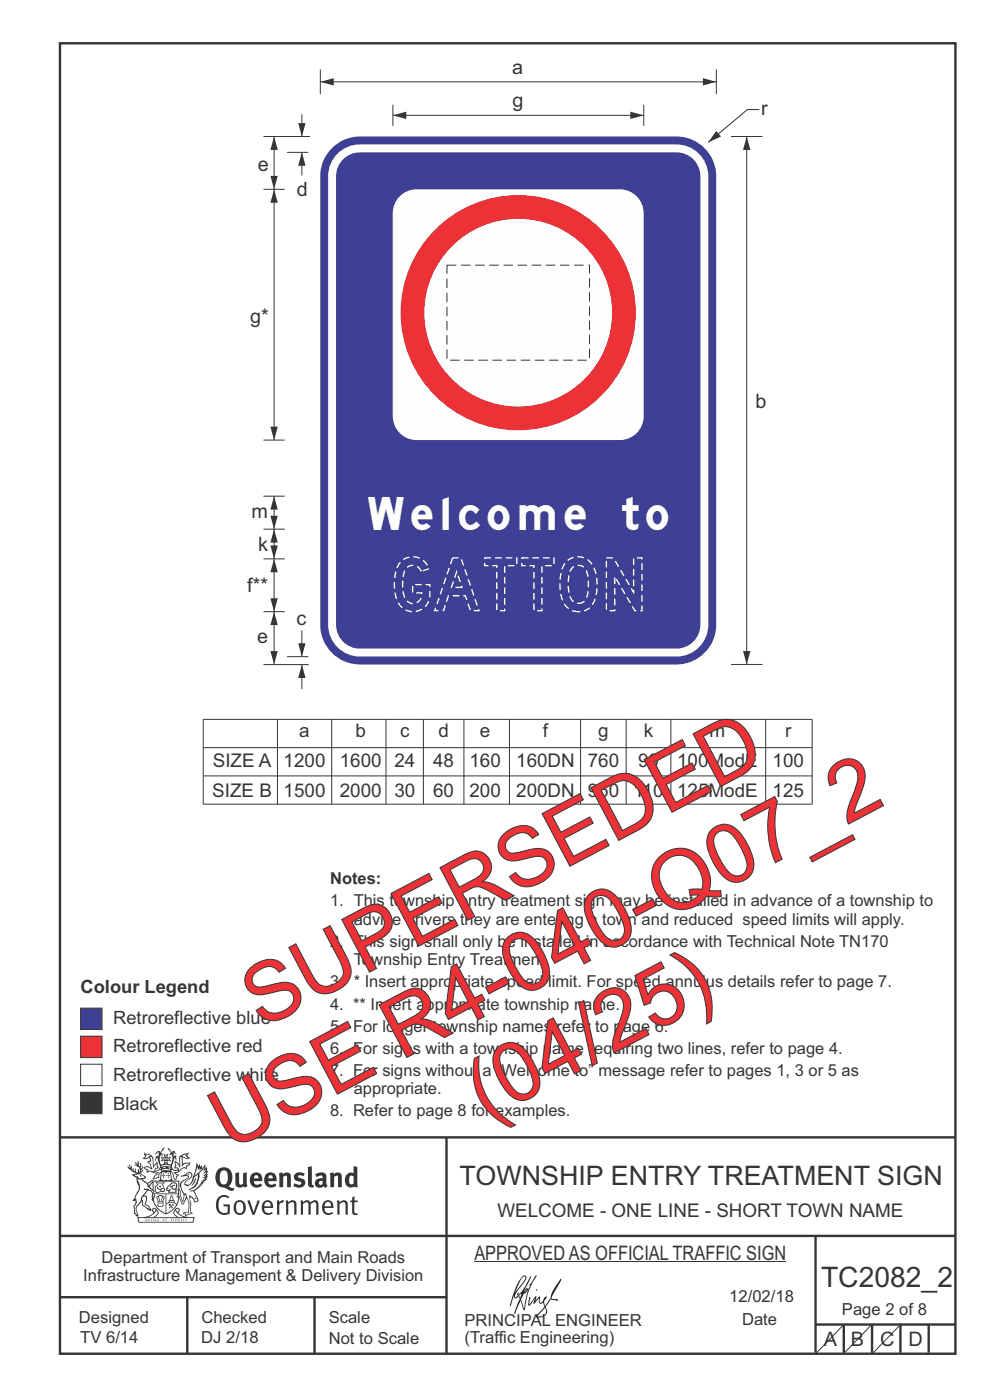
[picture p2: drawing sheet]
<svg xmlns="http://www.w3.org/2000/svg" width="210mm" height="297mm" viewBox="0 0 210 297" stroke-linecap="round" stroke-linejoin="round" font-family="sans-serif">
<g fill="none" stroke="#373435" stroke-width=".51">
<path d="M12.7 9.2h190v278h-190zM12.7 241.3h190M94.7 241.4v45.8M12.7 275.2h82M12.7 262.2h190.1M39.7 275.2v12M66.7 275.2v12M173 262.1v24.9M173 281h29.6M179 281v6M185 281v6M191 281v6"/>
<path d="M197 281v6"/>
</g>
<g fill="#373435">
<path d="M47 248.4a2.55 2.55 0 0 0 0 2.7l.3 .2a.81 .81 0 0 0 1-1v-.5a1.04 1.04 0 0 0-1.1-1.5zM46.3 248.1a1.82 1.82 0 0 1 2.1-.2 1.82 1.82 0 0 1 .9 1.8 2.29 2.29 0 0 1-.8 2l.7 .3h.5l-.2 .6a2.87 2.87 0 0 1-2-.7 2.12 2.12 0 0 1-1.7-3.1z" fill-rule="evenodd"/>
<path d="M49.9 248.9l.8-.2v2a.46 .46 0 0 0 .3 .6 .46 .46 0 0 0 .6-.3v-2.1l.7-.2v2.4l.2 .5-.5 .3-.3-.3a1.02 1.02 0 0 1-1.2 .3 1.02 1.02 0 0 1-.6-1.1z" fill-rule="evenodd"/>
<path d="M54 249.5l-.1 .5h.9a.49 .49 0 0 0-.2-.6 .49 .49 0 0 0-.6 .1zM53.4 249.1a1.34 1.34 0 0 1 1.6-.2 1.34 1.34 0 0 1 .6 1.5v.2h-1.7a.77 .77 0 0 0 .5 .8 .77 .77 0 0 0 .9-.4l.3 .5a1.59 1.59 0 0 1-2 .2 1.59 1.59 0 0 1-.5-2.1z" fill-rule="evenodd"/>
<path d="M57 249.5l-.1 .5h1a.49 .49 0 0 0-.2-.6 .49 .49 0 0 0-.7 .1zM56.4 249.1a1.34 1.34 0 0 1 1.6-.2 1.34 1.34 0 0 1 .7 1.5v.2h-1.8a.77 .77 0 0 0 .5 .8 .77 .77 0 0 0 .9-.4l.4 .5a1.59 1.59 0 0 1-2.1 .2 1.59 1.59 0 0 1-.5-2.1z" fill-rule="evenodd"/>
<path d="M59.2 248.9l.7-.2 .1 .4a.95 .95 0 0 1 1-.3 .95 .95 0 0 1 .7 .8v2.3h-.8v-2.3a.46 .46 0 0 0-.8 .1v2.2h-.8z" fill-rule="evenodd"/>
<path d="M62.6 249.1a1.75 1.75 0 0 1 2-.1l-.2 .5-.6-.2a.43 .43 0 0 0-.6 .3l.4 .3a1.04 1.04 0 0 1 1.2 1.1 1.04 1.04 0 0 1-1.4 1l-1.2-.4 .3-.6 1 .4 .4-.4a.88 .88 0 0 0-1-.5l-.4-.2-.1-.4z" fill-rule="evenodd"/>
<path d="M65.3 247.6l.8-.2 .1 3.8 .3 .2 .1 .4a.88 .88 0 0 1-1 0 .88 .88 0 0 1-.3-1z" fill-rule="evenodd"/>
<path d="M67.8 250.6a.43 .43 0 0 0-.1 .7 .43 .43 0 0 0 .7-.1v-.7zM66.8 249.1a1.7 1.7 0 0 1 2.4 .1v1.9l.3 .4-.4 .5-.5-.4a1.03 1.03 0 0 1-1.7-.1 1.03 1.03 0 0 1 .8-1.5h.7v-.4a.8 .8 0 0 0-1.2 .1z" fill-rule="evenodd"/>
<path d="M70 248.9l.7-.2 .1 .4a.95 .95 0 0 1 1-.3 .95 .95 0 0 1 .7 .8v2.3h-.8v-2.3a.46 .46 0 0 0-.8 .1v2.2h-.8z" fill-rule="evenodd"/>
<path d="M74.3 249.5a1.48 1.48 0 0 0 0 1.7h.5l.2-.1v-1.5l-.3-.2zM75 247.4l.8 .1 .1 4.4h-.7l-.1-.2a1.26 1.26 0 0 1-1.4 0 1.26 1.26 0 0 1-.5-1.3 1.29 1.29 0 0 1 .4-1.4 1.29 1.29 0 0 1 1.4-.1z" fill-rule="evenodd"/>
<path d="M46.4 253.9a1.72 1.72 0 0 1 2.3 0l-.3 .3a1.24 1.24 0 0 0-1.4-.2 1.24 1.24 0 0 0-.6 1.4 1.49 1.49 0 0 0 1.2 1.9l.7-.1v-1.3h-.8l-.1-.4h1.3v1.9a1.93 1.93 0 0 1-2.2 0 1.93 1.93 0 0 1-.7-2.2l.2-.8z" fill-rule="evenodd"/>
<path d="M50.4 255.1a1.65 1.65 0 0 0 .2 2.2 .99 .99 0 0 0 1-1.4 .78 .78 0 0 0-.4-.8 .78 .78 0 0 0-.8 0zM50 254.9a1.33 1.33 0 0 1 1.6-.1 1.33 1.33 0 0 1 .5 1.4 1.31 1.31 0 0 1-1.3 1.6 1.31 1.31 0 0 1-1.2-1.6v-.6z" fill-rule="evenodd"/>
<path d="M52.5 254.7l.4-.1 .9 2.6 .8-2.5h.5l-1.1 3h-.5z" fill-rule="evenodd"/>
<path d="M56.3 255.2l-.2 .7h1.3a.7 .7 0 0 0-.3-.8 .7 .7 0 0 0-.8 .1zM55.9 255a1.22 1.22 0 0 1 1.5-.2 1.22 1.22 0 0 1 .5 1.5h-1.8a.93 .93 0 0 0 .5 1 .93 .93 0 0 0 1.1-.2l.2 .3a1.43 1.43 0 0 1-1.8 .1 1.43 1.43 0 0 1-.6-1.7z" fill-rule="evenodd"/>
<path d="M58.7 254.7l.4-.1 .1 .5 .4-.4 .6-.1-.2 .5a.66 .66 0 0 0-.8 .7v1.9h-.4z" fill-rule="evenodd"/>
<path d="M60.6 254.7l.4-.1 .1 .5a.94 .94 0 0 1 1-.5 .94 .94 0 0 1 .8 .8v2.3h-.5l-.1-2.5a.81 .81 0 0 0-1.2 .3v2.2h-.4z" fill-rule="evenodd"/>
<path d="M63.7 254.7l.5-.1 .1 .5 .4-.3a.78 .78 0 0 1 1.1 .3 .9 .9 0 0 1 1-.5 .9 .9 0 0 1 .8 .8v2.3h-.5l-.1-2.5a.67 .67 0 0 0-1.1 .3v2.2h-.5v-2.4l-.4-.3-.7 .4v2.3h-.5z" fill-rule="evenodd"/>
<path d="M69 255.2l-.1 .7h1.3a.7 .7 0 0 0-.3-.8 .7 .7 0 0 0-.9 .1zM68.7 255a1.22 1.22 0 0 1 1.5-.2 1.22 1.22 0 0 1 .5 1.5h-1.8a.93 .93 0 0 0 .4 1 .93 .93 0 0 0 1.2-.2l.1 .3a1.44 1.44 0 0 1-1.7 .1 1.44 1.44 0 0 1-.6-1.7z" fill-rule="evenodd"/>
<path d="M71.4 254.7l.5-.1 .1 .5a.94 .94 0 0 1 1-.5 .94 .94 0 0 1 .8 .8v2.3h-.5l-.1-2.5a.81 .81 0 0 0-1.2 .3v2.2h-.4z" fill-rule="evenodd"/>
<path d="M74.7 253.9l.5-.1v.9h.7l-.1 .3h-.6v2.2l.1 .2h.5l.1 .3a.75 .75 0 0 1-1.2-.6v-2.1h-.4v-.3h.4z" fill-rule="evenodd"/>
<path d="M30.8 244.9l1.1 .3-.9 .5h-.4l.6-.5zM31.8 245.4h.2a2.44 2.44 0 0 1 .4 1.9l.1 .5 .7-1-.1 .6 .3 .3a.57 .57 0 0 0-.6 .7l-1-.1-.5 .2 .2-.5-.8-.3 .7-.1 .9 .5 .1-.1-.6-1.3-.2-.2h.5zM30.7 244.4l-.1 .5 .2 .4-.6 .4a1.04 1.04 0 0 0 1.4-.1l.2 .6-.3 .1-.2 .4a.94 .94 0 0 1 .8 1.1l-.2-.1a1.16 1.16 0 0 0-1.5-.1l.3 .4 .4 .2 .1 .5 .2 .1 .1-.2a.94 .94 0 0 1 1.1 .2l.8 .1-1.2 1.2a1.13 1.13 0 0 0 1.2-.2l.4-.1-.1-.4 .5-.8a.83 .83 0 0 0-.6 1.1l-.3-.1-.7 .4 1.1-1.4-.5 .1-.5-.1 1.3-.5-.1-.1-.9 .4v-.3l.2-.2 .3 .1 .1-.3-.2-.4v-.6l-.1-.4-.7 1v-.7a1.42 1.42 0 0 0-1.6-1.8z" fill-rule="evenodd"/>
<path d="M38.5 245.2l.5-.2 .7-.1-.6 .3 .8 .5h-.3zM38.3 245.5l.2-.1 .1 2a1.69 1.69 0 0 1 1.6-.6l-.8 .5 .1 .5a1.1 1.1 0 0 0-1.5 .6l-.1-.5-.2-.2h-.5l.3-.4-.3-.7a1.42 1.42 0 0 1 .8 1.1l.2-.1zM37.1 246.2l.1 1-.2 .3 .1 .4h.5l.1 .2a.96 .96 0 0 1-1.1-.1l-.1 .1a1.06 1.06 0 0 0 1.3 .2v.1a.72 .72 0 0 1-1 .2l.3 .5 .6 .2-.4 .2-.1 .6-.2-.3-.4-1.1-.4-.4 .4 .9a1.54 1.54 0 0 0 .7 1.2l.2-.3a.58 .58 0 0 1 .4-.8l.2-.1h-.3l-.5-.3 .9-.5a.93 .93 0 0 1 1.2-.5v.2l.2-.2 .1-.5a.99 .99 0 0 0 .7-.8l-1.3 .1-.3 .2-.1-1.4 .9 .4 .9-.3h-.4l-.5-.4 .4-.7-.6 .2a1.46 1.46 0 0 0-1.4 2.1v.4l-.2-.4z" fill-rule="evenodd"/>
<path d="M35.6 248.9l.2 .1-.1 .3 .4 .1h-.4v.6l-.1-.6h-.3l.3-.1z" fill-rule="evenodd"/>
<path d="M34.6 248.9l.2 .1v.3l.3 .1h-.3l-.1 .6v-.6h-.4l.4-.1z" fill-rule="evenodd"/>
<path d="M34.3 248.8a.57 .57 0 0 1 .9 .2 .57 .57 0 0 1 .9-.2l.2 1.4h-.2a.57 .57 0 0 1-.9 0 .69 .69 0 0 1-1.1 0zM34.2 248.1l-.3 2.1-.2 .4h3l-.2-.4-.3-2.1h-.2v.2l-.8-.1-.8 .1v-.2z" fill-rule="evenodd"/>
<path d="M34.2 252.4a.3 .3 0 0 0 .6 0 .3 .3 0 0 0-.6 0zM33.3 250.9l.3 .3-.3 .4a.79 .79 0 0 0 0 1.3l.8-.2-.1-.3a.55 .55 0 0 1-.7-.6l.1-.1 .2 .3 .3 .2 .8-.2-.4-.7 .4-.4-.7 .2zM33 250.7l1.1 .2 .9-.2-.4 .6 .4 1.2a.56 .56 0 0 1-.8 .3l-.2 .1a.73 .73 0 0 1-.9 .1 .73 .73 0 0 1-.3-1v-.4l.6-.4z" fill-rule="evenodd"/>
<path d="M35.6 251.8l.7-.4a.58 .58 0 0 1 1-.1 .58 .58 0 0 1-.4 .9l-.3-.3a.43 .43 0 0 1 .6-.4 .57 .57 0 0 0-.8 .2l-.2-.1-.3 .1 .4 .2a.55 .55 0 0 0 .9 .4v.5h-1.3l.3-.4-.1-.1-.6 .1 .2-.3-.2-.1zM35.4 251.8l-.1 .2a.39 .39 0 0 0 .2 .6h.3l-.2 .4h1.9l-.1-.8a.86 .86 0 0 0-.1-1.3 .86 .86 0 0 0-1.3 .4z" fill-rule="evenodd"/>
<path d="M36 254.8h.8v.2h-.8zM36.4 253.8l.2 .8h-.4zM36.4 253.5l-.3 .5-.1 .6h-.2v.4l-.7 .4 .2 .1a1.48 1.48 0 0 1 2.1 .2l.2-.1-.6-.5v-.5h-.2l-.1-.6z" fill-rule="evenodd"/>
<path d="M35.8 255.4l.4 .1 .1 .3 .3-.2-.2-.2a.38 .38 0 0 1 .5 .5l-.2-.2-.3 .2 .3 .2-.3 .3-.1-.4-.4 .4-.1-.2 .4-.3-.1-.1-.2 .1z" fill-rule="evenodd"/>
<path d="M34.5 254h.2v.2l-.2 .6h-.2zM33.6 255.3h.9v.2a.55 .55 0 0 1-.8 .4v-.2l-.2-.1zM33.4 254h.2l.2 .8h-.2zM33.6 255l.8-.1 .1 .2h-.8zM33.8 253.7h.5l-.2 1.1h-.1zM33.3 253.8l-.1 .3 .3 1.1a.48 .48 0 0 0-.1 .6 .48 .48 0 0 0 .5 .2h.5a.49 .49 0 0 0 .2-.8l.3-1.1-.1-.3a1.42 1.42 0 0 0-1.5 0z" fill-rule="evenodd"/>
<path d="M33.7 251.5l.4 .1 .1 .3h-.3z" fill-rule="evenodd"/>
<path d="M41.3 250.1l.3-.2-.2 .8-.6 .8h-.2l.5-.7z" fill-rule="evenodd"/>
<path d="M39.7 249l.3-.2 .5 .2a.88 .88 0 0 1-.6 1.1 1.22 1.22 0 0 0-.8 1.3l.5 .2a.72 .72 0 0 0 .9-.4l.5-.8 .2-.6 .8-.6v.2a2.85 2.85 0 0 1-2 2.9l.1 .1a2.13 2.13 0 0 0 1.9-1.5v-.3a2.01 2.01 0 0 0 .3-1.7l1.1-1.3-.4 1 .7-.5-.7 1 .8-.4-.8 .8 .7-.2-.9 .6 .8-.1-.8 .4h.7l-.8 .3 .3 .2h-.4l.2 .3h-.4l.2 .3h-.4l.1 .2h-.1a2.16 2.16 0 0 1-2 1.1l.1 .2 .4-.1a.76 .76 0 0 1 .7 .8l.5 1.2-.6 .2a1.45 1.45 0 0 0-1.1-1.3l.2 1.8-.1 1.8 .4 .3a1.07 1.07 0 0 0-1.2 .4v-.3l-.5-.2a.87 .87 0 0 1 1.1-.1v-.7a4.4 4.4 0 0 0-.6-3.1l-.1-.3h-.2a2.16 2.16 0 0 1-.7-2.2l.3-.4 1.2-.7a.55 .55 0 0 0-.4-.8zM37.8 252.4a.76 .76 0 0 1 .3 1.1l.6 1.6 .4-1.7 .2 .1a.61 .61 0 0 1-.1 .9l-.3 .8-.2 .1-.7-1.6-.3 .1a1.18 1.18 0 0 0 .1-1.4zM41.8 247.5l.2 .7 .3-.5v.6l.4-.5a1.9 1.9 0 0 1-1.2 1.4l-.3 .3zM38.2 249.6l1.4-.2 .2 .2v.3l-.5 .2a1.26 1.26 0 0 0-.9 1.9l.2 .7a1.84 1.84 0 0 1 .1 2.1l-.4-1.4a.96 .96 0 0 0-.4-1.2l-.4 .2a.78 .78 0 0 1 0 1.3l.1 .3h.4l.4 1.1a.38 .38 0 0 0 .2 .4 .38 .38 0 0 0 .4-.1l.6-1.2a2.94 2.94 0 0 1 .4 2.5l-.1 .4h-.8l-.3 .4v.2l.4-.1 .1 .4 .2 .1a1.02 1.02 0 0 1 1.3-.5v-.4l-.3-.1 .1-1.8-.3-1.3h.1a1.14 1.14 0 0 1 .8 1 .63 .63 0 0 0 .8-.2 .63 .63 0 0 0-.2-.9l-.6-1.2 .9-.6 .2-.4h.3l-.1-.2h.4l-.1-.3h.3l-.1-.3 .5-.1-.2-.2 .6-.4v-.2h-.2l.4-.5h-.3l.3-.5-.4 .1 .4-.5v-.3l-.3 .2 .2-.7-.1-.2-.4 .3v-.8l-.6 .8-.2-.8-.2 .5-.3-.7-.1 .6-.5-.8-.1 1.4-.6 1.8a1.81 1.81 0 0 1-1 1.5l-.6-.2a1.75 1.75 0 0 1 1.1-1.2 .75 .75 0 0 0 .1-1.3 .75 .75 0 0 0-1.2 .4z" fill-rule="evenodd"/>
<path d="M41.2 254.1h.3l.2 .2-.4 .1z" fill-rule="evenodd"/>
<path d="M29.4 258.4h11.6l-.1 .8h-11.4zM31.3 258.2l.5-.1a2.48 2.48 0 0 0 1.4-1.3l.3 .5-.5 .6-.5 .3zM32.5 256.6l.3-.2 .2 .1-.3 .7zM37.2 256.8a2.65 2.65 0 0 0 1.8 1.4h-1.1l-.5-.3-.5-.6zM37.4 256.5l.2-.1 .3 .2-.3 .6zM29.2 258.2l.1 1.2h11.8l.2-1.1-.2-.1a4.1 4.1 0 0 1-3.3-.9l.3-.4-.1-.6a1.06 1.06 0 0 0-1.3 1l.2 .4 .6 .5h-4.7l.3-.1a.84 .84 0 0 0 .6-.8 .84 .84 0 0 0-.5-.8l-.3-.2h-.5l-.1 .6 .3 .4a4.2 4.2 0 0 1-3.4 .9z" fill-rule="evenodd"/>
<path d="M31 258.7l.1 .2h-.2zM31 258.5l-.3 .6 .4-.2 .2 .2z" fill-rule="evenodd"/>
<path d="M31.3 258.6h.3v.4a.25 .25 0 0 0 .2-.1 .25 .25 0 0 0-.1-.3h.1a.29 .29 0 0 1 0 .4 .29 .29 0 0 1-.4 0 .29 .29 0 0 1 0-.4z" fill-rule="evenodd"/>
<path d="M32.2 258.6a.22 .22 0 0 1 .3 .2 .22 .22 0 0 1-.3 .2zM32 258.6l.1 .4a.33 .33 0 0 0 .4 0 .33 .33 0 0 0 0-.4 .33 .33 0 0 0-.5 0z" fill-rule="evenodd"/>
<path d="M32.9 258.7l.1 .2h-.2zM32.9 258.5l-.2 .6 .3-.2 .2 .2z" fill-rule="evenodd"/>
<path d="M33.3 258.6h.2l.1 .1 .2-.1-.2 .2 .2 .3-.3-.3-.1 .3h-.1l.2-.3z" fill-rule="evenodd"/>
<path d="M34.7 258.7l.1 .2h-.2zM34.7 258.5l-.3 .6 .4-.2 .2 .2z" fill-rule="evenodd"/>
<path d="M35 258.5h.5l-.2 .1v.5h-.2l.1-.5z" fill-rule="evenodd"/>
<path d="M36.2 258.6l.3-.1-.1 .1v.2h.1h-.1v.3h-.2z" fill-rule="evenodd"/>
<path d="M36.7 258.6h.2v.5h-.2z" fill-rule="evenodd"/>
<path d="M37.3 258.6a.22 .22 0 0 1 .3 .2 .22 .22 0 0 1-.3 .2zM37.1 258.6v.4a.33 .33 0 0 0 .5 0 .33 .33 0 0 0 0-.4 .33 .33 0 0 0-.5 0z" fill-rule="evenodd"/>
<path d="M37.8 258.6l.4-.1-.2 .1v.2h.1h-.1v.2l.2 .1h-.4z" fill-rule="evenodd"/>
<path d="M38.4 258.6h.2l-.1 .4 .2 .1h-.3z" fill-rule="evenodd"/>
<path d="M38.9 258.6h.2v.5h-.2z" fill-rule="evenodd"/>
<path d="M39.3 258.6h.2h-.1l.2 .3-.2 .2-.1-.1v-.1l.2 .1z" fill-rule="evenodd"/>
<path d="M34.2 247.4a1.51 1.51 0 0 1 2 .2 2.67 2.67 0 0 0-2.1 0zM35.7 247.6l.4 .1 .1 .3-.4-.1zM34.6 247.6h.5l.1 .2h-.4zM34 247.8l.3 .2h-.3zM34.9 246.9l.3-.2 .3 .2zM34.9 245.6l.2 .1v.3h-.2zM35 245.1l.2 .2 .2-.2-.1 .3h-.2zM35.1 246.3h.2l.1 .4-.2-.2-.2 .2zM35.3 245.7l.2-.1v.4h-.2zM34.4 245.7h.3l.1 .3-.4 .1 .2-.2zM35.7 245.7h.3l-.2 .2 .2 .2-.4-.1zM32.7 244.9l1-.5-.1 1-.2-.2-.3 .2-.3 1.1 .5-1 .3 .9a1.84 1.84 0 0 1 .2 1.7l.4 .1a2.48 2.48 0 0 1 2.2 0l.2-.2-.2-.7 .7-1.8 .4 .7-.2-1-.2-.1-.2 .3v-.9l.6 .4-.6-.8-.3 .1-.1 .4-.5-.9-.5-.3 .2 .5 .6 .5-.5 .8 .4-.4a2.06 2.06 0 0 1 0 2.3l-.5-.2-.2-.6 .1-.1 .8 .2-.4-.5 .4-.5-.7 .2-.2-.2 .2-.7-.5 .4-.5-.4 .2 .7-.2 .2-.7-.2 .4 .5-.4 .5 .8-.2 .1 .1-.2 .6-.5 .2a2.02 2.02 0 0 1 0-2.2l.3 .5-.1-.7-.3-.1 .8-1.2-.4 .3-.5 .8-.2-.3a.8 .8 0 0 0-.8 .5z" fill-rule="evenodd"/>
<path d="M29.2 250.1l.3 .1a.61 .61 0 0 1 .8 .4l.3 .2a.8 .8 0 0 1 .6 1l.4 .1 .5 .5a1 1 0 0 1 .5 1.1l-.1 .7v-.5h-.1a.96 .96 0 0 0-.8-1.3l-.2-.2h-.7l-.1-.1-.1 .1 .1 .3h.6l-1.2 1.3-.2 1-.4 .6a1.33 1.33 0 0 0-.5 1.8l.2 .5a1.26 1.26 0 0 1-.5-1.5l-.1-.3a1.56 1.56 0 0 0 .4-1.7l-.3 .2 .2-.5a3.2 3.2 0 0 0 .7-3zM30.4 253.9h.4a2.06 2.06 0 0 1-.1 1.6l.7 .5 .4 .4-.6-.1-.8-.6-.1-.9a.51 .51 0 0 1 .1-.9zM28.6 249.3a1.52 1.52 0 0 1 2.1 .5l-1.1 .2-.2-.1-.1-.4h-.5zM27.5 247v.8l-.3-.4h-.1a3.1 3.1 0 0 0 1.9 1.6l-1 .1 .5 .6 .5 .1 .1 1.1a1.84 1.84 0 0 1-.3 2.5l-.4 .9-.3 .4 .2 .1 .4-.1 .1 .4-.2 .5-.3 .2 .1 1.7h.2l.3 .5 .1 .1 .4-.1-.1-.5a1.3 1.3 0 0 1-.1-1.7l.9-1 .1 1.1 .6 .2 .5 .5 .1-.1 .2 .3h.5a1.85 1.85 0 0 0-1.2-1.4l.1-.3a1.39 1.39 0 0 0 0-1.4l-.5-.1 .5-.5a.66 .66 0 0 1 .9-.4 .66 .66 0 0 1 .3 .9l-.1 .4 .2-.1v.2l-.1 .3 .2 .5 .1-.3a2.24 2.24 0 0 0 .1-2.2 .73 .73 0 0 1-.7-.7 .73 .73 0 0 1 .6-.7v-.2a.94 .94 0 0 0-.9 .8 .48 .48 0 0 1-.1-.6 .48 .48 0 0 1 .5-.2l.5-.3a.51 .51 0 0 0-.8 .2l-.5 .2-1-.8h.6l.2-.5-1.2-.7 .5-.5v-.3l-.5 .4 .1-.2a.69 .69 0 0 0 .2-1v.4l-.2 .3v-1.1l-.3-.2 .1 .6-.1 .2-.4-1.3v.7l-.6-.4 .5 .7-.6-.2 .3 .3a1 1 0 0 1 .7 1.4l-.2-.8v.9l-.5-.2v-.8l-.2 .7-.2-.1-.1-.6-.2 .4-.2-.2 .1-.7-.2 .5z" fill-rule="evenodd"/>
<path d="M29.6 249.4l.2-.1 .3 .2z" fill-rule="evenodd"/>
<path d="M32.4 250.5h5.6v2l-.2-.1v-1.7h-5.2v2.5h5.2v-.8l.1 .2-.1 1.1v-.3h-2.5v4a4.1 4.1 0 0 0 2.6-3.6l.1-.1a4 4 0 0 1-2.8 3.9 4.2 4.2 0 0 1-2.8-4.7l.1 1.2 .1-.1a3.8 3.8 0 0 0 2.5 3.4v-4h-2.5l-.2-.9z" fill-rule="evenodd"/>
<circle cx="40" cy="249.1" r=".17"/>
</g>
<path d="M100.6 267.7h66.2" fill="none" stroke="#373435" stroke-width=".21"/>
<g fill="#252726">
<path d="M111.6 273.7l.2-.2-.5 .7zM110.4 274.5l.3 .1-.3 .7-.3-.4zM110.9 270.9l.5-.1a9.3 9.3 0 0 1-2 3.2l-.1 .2 1-2.5zM110.6 271a14.7 14.7 0 0 0-2.2 4.9l-.3 1.2 .1 .1 .8-2.4a.42 .42 0 0 0 .2 .7 .42 .42 0 0 0 .6-.3l.2-.2 .2 .6-1.1 3.1h.2l1.1-2.8 .6 1.9 .2 .2 .2-.5a13.5 13.5 0 0 1 2-6.2l.5-.5-.2-.2-1.6 2.1 .4-.1a14.9 14.9 0 0 0-1.3 5.1l-.4-1.2a1.39 1.39 0 0 1 .2-1.8l.1-.2a.92 .92 0 0 0 .8-1.2 .75 .75 0 0 0-.7 .7l-.2 .2 1.6-3.4h-.1l-.4 .7a10.5 10.5 0 0 1-2.2 3.2l.2-.4a.32 .32 0 0 0-.4 .2 .32 .32 0 0 0 .1 .4l-.5 .4a3.2 3.2 0 0 1 1.1-2.3l.5-.6a2.49 2.49 0 0 0 .7-1.6l-.3-.2z" fill-rule="evenodd"/>
<path d="M115.6 277.5a1.15 1.15 0 0 1 .1 1.3 1.15 1.15 0 0 1-1.2 .5h-.5zM112.3 275.1l-.3 1.7 .3 .2 1.2-1.5-.3 1.1 1.1-1.2a.94 .94 0 0 0 .4 1.2l.5-.3 .3 .9-1.2 1.3a.98 .98 0 0 0-.5 1 1.9 1.9 0 0 0 2.3-1.3l-.1-.3a1.02 1.02 0 0 1 .3-1.4l.5-.9 1.5 .3-.2-.5v.3l-1.1-.2v-.2l2-3.6 .1-.3-.1-.1-1.8 2.7a6.6 6.6 0 0 1-1.5 3l-.2-.2a1.01 1.01 0 0 1 .4-1.4l.1-.2-.3-.2-.3 .5-.2 .5-.5 .4-.2-.4 .1-.9-.2-.1-.8 .9 .2-.9h-.1l-1.4 1.7 .2-1.4v-.1z" fill-rule="evenodd"/>
<path d="M113.7 273.5l.3 .3h-.3z" fill-rule="evenodd"/>
</g>
<path d="M179 281l-6 6.2" fill="none" stroke="#373435" stroke-width=".21"/>
<path d="M17.1 219.8h4.5v4.6h-4.5z" fill-rule="evenodd" fill="#ed3237" stroke="#373435" stroke-width=".21"/>
<path d="M17.1 225.8h4.5v4.5h-4.5z" fill-rule="evenodd" fill="#fefefe" stroke="#373435" stroke-width=".21"/>
<path d="M17.1 231.7h4.5v4.6h-4.5z" fill-rule="evenodd" fill="#373435" stroke="#373435" stroke-width=".21"/>
<path d="M17.1 213.9h4.5v4.5h-4.5z" fill-rule="evenodd" fill="#3e4095" stroke="#373435" stroke-width=".21"/>
<g fill="none" stroke="#373435" stroke-width=".21">
<path d="M43.1 152.6h129.2v18h-129.2zM43.1 158.6h129.2M58.9 152.6v18M70.4 152.6v18M81.9 152.6v18M89.8 152.6v18M98.4 152.6v18M108.1 152.6v18M123.2 152.6v18M132.8 152.6v18M142.3 152.6v18M162.4 152.6v18"/>
<path d="M43.1 164.6h129.2M184.9 281l-5.9 6.2M191 281l-5.9 6.2"/>
</g>
<path d="M70.4 31.4a8.4 8.4 0 0 1 5.9-2.4h67.2a8.4 8.4 0 0 1 8.4 8.4v95.2a8.4 8.4 0 0 1-8.4 8.4h-67.2a8.4 8.4 0 0 1-8.4-8.4v-95.2a8.4 8.4 0 0 1 2.5-6z" fill-rule="evenodd" fill="#3e4095"/>
<path d="M71.3 33a6.7 6.7 0 0 1 5-2.4h67.2a6.7 6.7 0 0 1 6.7 6.8v95.2a6.7 6.7 0 0 1-6.7 6.7h-67.2a6.7 6.7 0 0 1-6.7-6.7v-95.2a6.7 6.7 0 0 1 1.7-4.4z" fill-rule="evenodd" fill="#fefefe"/>
<path d="M72.5 34.1a5 5 0 0 1 3.8-1.8h67.2a5.1 5.1 0 0 1 5.1 5.1v95.2a5.1 5.1 0 0 1-5.1 5h-67.2a5.1 5.1 0 0 1-5-5v-95.2a5 5 0 0 1 1.2-3.3z" fill-rule="evenodd" fill="#3e4095"/>
<path d="M85.1 41.4a5 5 0 0 1 3.3-1.2h43.1a5.1 5.1 0 0 1 5 5v43.1a5.1 5.1 0 0 1-5 5.1h-43.1a5.1 5.1 0 0 1-5.1-5.1v-43.1a5 5 0 0 1 1.8-3.8z" fill-rule="evenodd" fill="#fefefe"/>
<circle cx="109.9" cy="66.3" r="24.9" fill="#ed3237"/>
<circle cx="109.9" cy="66.3" r="19.9" fill="#fefefe"/>
<path d="M67.9 14.7v5.3M67.9 17.4h84M151.9 14.7v5.3M155.1 29h6.6" fill="none" stroke="#373435" stroke-width=".21"/>
<g fill="#373435">
<path d="M67.9 17.4l2.9-.8v1.5z"/>
<path d="M149.1 16.6l2.8 .8-2.8 .7z"/>
</g>
<path d="M158.4 29v112" fill="none" stroke="#373435" stroke-width=".21"/>
<g fill="#373435">
<path d="M158.4 29l.8 2.8h-1.6z"/>
<path d="M157.6 138.1h1.6l-.8 2.9z"/>
</g>
<path d="M161 23.2h-2.5l-8.3 7" fill="none" stroke="#373435" stroke-width=".21"/>
<path d="M151.9 27.8l1 1.2-2.7 1.2z" fill="#373435"/>
<path d="M83.3 24.5h53.3M83.3 22.2v4.5" fill="none" stroke="#373435" stroke-width=".21"/>
<g fill="#373435">
<path d="M83.3 24.5l2.9-.8v1.6z"/>
<path d="M133.7 23.7l2.9 .8-2.9 .8z"/>
</g>
<path d="M136.6 22.2v4.5M55.9 40.2h4.5M58.1 40.2v53.2" fill="none" stroke="#373435" stroke-width=".21"/>
<g fill="#373435">
<path d="M58.1 40.2l.8 2.8h-1.5z"/>
<path d="M57.4 90.5h1.5l-.8 2.9z"/>
</g>
<path d="M55.9 29h9.9M64 24.2v4.8M55.9 93.4h4.5M55.9 141h9.6" fill="none" stroke="#373435" stroke-width=".21"/>
<path d="M63.3 26.1h1.5l-.8 2.9z" fill="#373435"/>
<path d="M60.9 32.3h4.5M64 32.3v4.9" fill="none" stroke="#373435" stroke-width=".21"/>
<path d="M64 32.3l.8 2.9h-1.5z" fill="#373435"/>
<path d="M64 141v5.2" fill="none" stroke="#373435" stroke-width=".21"/>
<path d="M64 141l.8 2.8h-1.5z" fill="#373435"/>
<path d="M58.1 29v11.2" fill="none" stroke="#373435" stroke-width=".21"/>
<g fill="#373435">
<path d="M57.4 37.3h1.5l-.8 2.9z"/>
<path d="M58.1 29l.8 2.8h-1.5z"/>
</g>
<path d="M58.1 118.6v11.2M55.9 129.8h4.5" fill="none" stroke="#373435" stroke-width=".21"/>
<g fill="#373435">
<path d="M58.1 118.6l.8 2.8h-1.5z"/>
<path d="M57.4 126.9h1.5l-.8 2.9z"/>
</g>
<path d="M58.1 129.8v11.2" fill="none" stroke="#373435" stroke-width=".21"/>
<g fill="#373435">
<path d="M57.4 138.1h1.5l-.8 2.9z"/>
<path d="M58.1 129.8l.8 2.8h-1.5z"/>
</g>
<path d="M55.9 118.6h4.5M64 133.7v5.6" fill="none" stroke="#373435" stroke-width=".21"/>
<path d="M63.3 136.5h1.5l-.8 2.8z" fill="#373435"/>
<path d="M58.1 105.3v7M60.9 139.3h4.5" fill="none" stroke="#373435" stroke-width=".21"/>
<g fill="#373435">
<path d="M58.1 105.3l.8 2.8h-1.5z"/>
<path d="M57.4 109.4h1.5l-.8 2.9z"/>
</g>
<path d="M55.9 112.3h4.5M55.9 105.3h4.5M58.1 112.3v6.3" fill="none" stroke="#373435" stroke-width=".21"/>
<g fill="#373435">
<path d="M58.1 112.3l.8 2.8h-1.5z"/>
<path d="M57.4 115.7h1.5l-.8 2.9z"/>
</g>
<path d="M155.1 141h6.6" fill="none" stroke="#373435" stroke-width=".21"/>
<path d="M94.8 56.3h30.2v20.1h-30.2z" fill="none" stroke="#373435" stroke-width=".21" stroke-dasharray="2 1" stroke-linecap="butt"/>
<g font-size="17.6" fill="#ed3237">
<text x="55.5" y="218.3" transform="rotate(-28 55.5 218.3)">SUPERSEDED</text>
<text x="103" y="237.8" transform="rotate(-28 103 237.8)">(04/25)</text>
<text x="48.7" y="244.2" transform="rotate(-28 48.7 244.2)">USE R4-040-Q07_2</text>
</g>
<text font-size="11.2" fill="#fefefe" x="83.7" y="129.5">GATTON</text>
<g font-size="7" fill="#fefefe">
<text x="78.1" y="112.4">Welcome</text>
<text x="132" y="112.4">to</text>
</g>
<text font-size="6" fill="#373435" x="174.2" y="273">TC2082_2</text>
<text font-size="5.7" fill="#373435" x="97.5" y="251.3">TOWNSHIP ENTRY TREATMENT SIGN</text>
<g font-size="4.2" fill="#373435">
<text x="108.6" y="15.6">a</text>
<text x="108.7" y="22.8">g</text>
<text x="161.4" y="24.5">r</text>
<text x="54.7" y="36.2">e</text>
<text x="63" y="41.6">d</text>
<text x="53" y="68.4">g*</text>
<text x="160.3" y="86.6">b</text>
<text x="53.4" y="109.9">m</text>
<text x="54.8" y="116.9">k</text>
<text x="52.4" y="125.7">f**</text>
<text x="54.6" y="136.5">e</text>
<text x="62.9" y="132.6">c</text>
<text x="100.6" y="267.2">APPROVED AS OFFICIAL TRAFFIC SIGN</text>
<text x="174.7" y="285.6">A</text>
<text x="180.5" y="285.6">B</text>
<text x="186.7" y="285.6">C</text>
<text x="192.7" y="285.6">D</text>
</g>
<g font-size="4" fill="#373435">
<text x="63.5" y="156.4">a</text>
<text x="75.4" y="156.4">b</text>
<text x="84.9" y="156.4">c</text>
<text x="93" y="156.4">d</text>
<text x="101.8" y="156.4">e</text>
<text x="115.2" y="156.4">f</text>
<text x="126.9" y="156.4">g</text>
<text x="136.6" y="156.4">k</text>
<text x="150.5" y="156.4">m</text>
<text x="166.5" y="156.4">r</text>
<text x="45.1" y="162.7">SIZE A</text>
<text x="60.2" y="162.7">1200</text>
<text x="72.1" y="162.7">1600</text>
<text x="83.7" y="162.7">24</text>
<text x="91.9" y="162.7">48</text>
<text x="99.6" y="162.7">160</text>
<text x="109.5" y="162.7">160DN</text>
<text x="124.7" y="162.7">760</text>
<text x="135.3" y="162.7">90</text>
<text x="143.6" y="162.7">100ModE</text>
<text x="163.9" y="162.7">100</text>
<text x="45" y="169">SIZE B</text>
<text x="60.2" y="169">1500</text>
<text x="72.1" y="169">2000</text>
<text x="83.7" y="169">30</text>
<text x="91.9" y="169">60</text>
<text x="99.6" y="169">200</text>
<text x="109.5" y="169">200DN</text>
<text x="124.7" y="169">950</text>
<text x="134.4" y="169">110</text>
<text x="143.6" y="169">125ModE</text>
<text x="163.9" y="169">125</text>
<text x="105.5" y="258.2">WELCOME - ONE LINE - SHORT TOWN NAME</text>
</g>
<g font-size="3.9" fill="#373435">
<text x="17.1" y="210.6">Colour Legend</text>
<text x="24" y="217.1">Retroreflective blue</text>
<text x="24" y="223.2">Retroreflective red</text>
<text x="24" y="229.4">Retroreflective white</text>
<text x="24" y="235.4">Black</text>
</g>
<g font-size="3.5" fill="#373435">
<text x="70" y="187.6">Notes:</text>
<text x="70" y="192.3">1. This township entry treatment sign may be installed in advance of a township to</text>
<text x="75" y="196.2">advise drivers they are entering a town and reduced speed limits will apply.</text>
<text x="70" y="200.9">2. This sign shall only be installed in accordance with Technical Note TN170</text>
<text x="70" y="209.5">3. * Insert appropriate speed limit. For speed annulus details refer to page 7.</text>
<text x="75" y="204.8">Township Entry Treatment.</text>
<text x="70" y="214.2">4. ** Insert appropriate township name.</text>
<text x="70" y="218.9">5. For longer township names refer to page 6.</text>
<text x="70" y="223.5">6. For signs with a township name requiring two lines, refer to page 4.</text>
<text x="70" y="228.2">7. For signs without a “Welcome to” message refer to pages 1, 3 or 5 as</text>
<text x="75" y="232.1">appropriate.</text>
<text x="70" y="236.8">8. Refer to page 8 for examples.</text>
<text x="21.6" y="267.9">Department of Transport and Main Roads</text>
<text x="17.7" y="271.8">Infrastructure Management &amp; Delivery Division</text>
<text x="16.7" y="280.6">Designed</text>
<text x="42.7" y="280.6">Checked</text>
<text x="69.7" y="280.6">Scale</text>
<text x="98.5" y="281.3">PRINCIPAL ENGINEER</text>
<text x="154.7" y="276.2">12/02/18</text>
<text x="157.4" y="281.2">Date</text>
<text x="178.6" y="278.9">Page 2 of 8</text>
<text x="17" y="284.8">TV 6/14</text>
<text x="42.7" y="284.8">DJ 2/18</text>
<text x="69.7" y="285.2">Not to Scale</text>
<text x="98.5" y="284.8">(Traffic Engineering)</text>
</g>
</svg>
